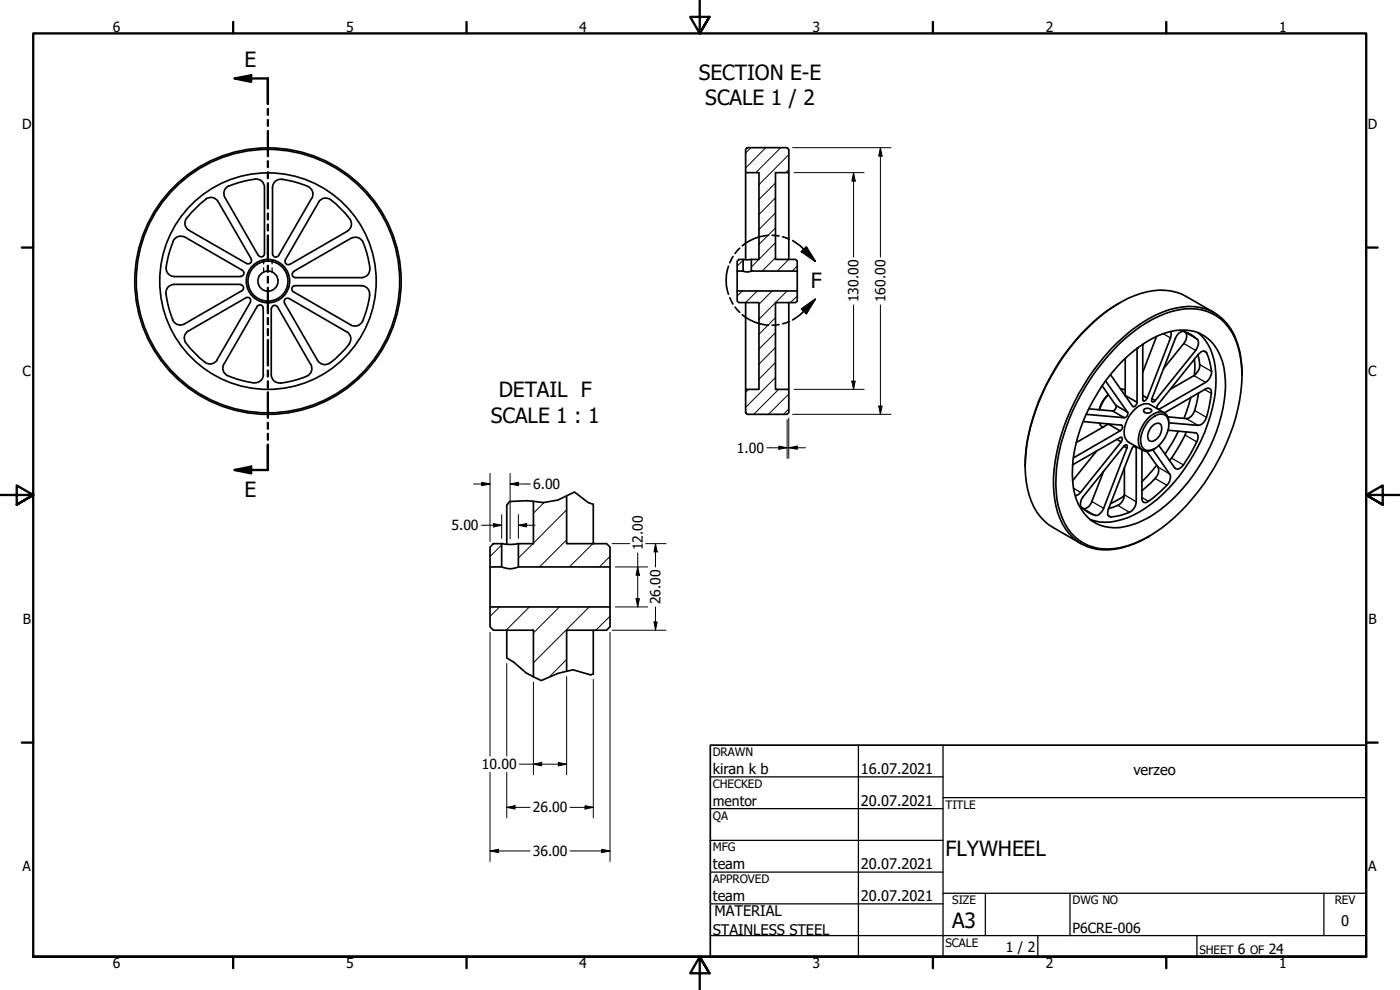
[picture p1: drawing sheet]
<svg xmlns="http://www.w3.org/2000/svg" width="420mm" height="297mm" viewBox="0 0 420 297" stroke-linecap="round" stroke-linejoin="round" font-family="sans-serif">
<!-- layer: Hatch (ANSI) -->
<g fill="none" stroke="#000" stroke-width=".3">
<path d="M225.4 44.3l-1.6 1.6M229.8 44.3l-6 6.1M232.7 59.4l-4.9 5M232.7 54.9l-4.9 5M234.3 44.3l-7.5 7.5M236.7 50.9l-.9 .9M236.7 46.4l-8.9 9M223 78.1l-1.8 1.8M232.7 77.3l-4 4M232.7 72.8l-7.2 7.3M232.7 68.4l-4.9 4.9M232.7 63.9l-4.9 5"/>
<path d="M236.7 77.8l-3.5 3.5M239.3 79.8l-1.6 1.5M222.8 87.3l-1.6 1.5M227.3 87.3l-3.5 3.5M231.7 87.3l-3.9 4M232.7 99.8l-4.9 5M232.7 95.3l-4.9 5M236.2 87.3l-8.4 8.5M239.3 88.8l-2.1 2M224.7 116.8l-.9 1M232.7 113.3l-8.9 8.9M232.7 108.8l-4.9 5"/>
<path d="M232.7 104.3l-4.9 5M233.7 116.8l-7.5 7.5M236.7 118.2l-6.1 6.1M236.7 122.7l-1.6 1.6M163.3 150.7l-3.2 3.3M170.1 153l-10 10M150.6 163.5l-3.5 3.5M160 163.1l-4.4 4.3M170.1 162l-8.2 8.1M177.9 163.1l-7 7M183.1 166.9l-3.2 3.2M149.9 182.1l-2.8 2.9"/>
<path d="M158.9 182.1l-7 7M167.9 182.1l-7.8 7.8M170.1 197.9l-5.4 5.3M176.8 182.1l-16.7 16.8M183.1 184.9l-4.3 4.2"/>
</g>
<!-- layer: Hidden (ANSI) -->
<path d="M79.1 78v1.2M81.7 78v1.2M79.1 80.4v1.2M81.7 80.4v1.2" fill="none" stroke="#000" stroke-width=".38"/>
<!-- layer: Visible (ANSI) -->
<g fill="none" stroke="#000" stroke-width=".51">
<path d="M61.8 59.7a2.51 2.51 0 0 1 3.6 .8M61.8 59.8l-2.7 2.3-3 3.3M67.6 59.4l9.9 17.2M68.7 55.7a2.51 2.51 0 0 0-1.2 3.6M76.6 53.7a2.51 2.51 0 0 1 2.8 2.5M76.6 53.8l-3.5 .6-4.3 1.4M79.4 56.2v19.8M82.6 54.4l.8-.5a13.8 13.8 0 0 1 6.5 1.1l1.7 .6a2.61 2.61 0 0 1 1.9 3.9l-9.9 17.1a.98 .98 0 0 1-1.1 .5 .98 .98 0 0 1-.7-1v-19.8l.1-.9zM99.3 59.9a2.51 2.51 0 0 0-3.7 .8M223.8 51.8v26.1M224.2 44.3h12l.5 .5v7h-4v26h6.1l.5 .5v3h-13.8v-3.5h2.3v-26h-4v-7zM236.7 51.8v26"/>
<path d="M52 72.4l-.9 2.5a21.2 21.2 0 0 0-1.2 6.1 2.51 2.51 0 0 0 2.5 2M55.5 71.2a2.51 2.51 0 0 0-3.6 1.2M55.6 71.2l17.1 9.9M56 65.4a2.51 2.51 0 0 0 .8 3.7M56.8 69.1l17.2 9.9M65.5 60.5l9.9 17.1M75.3 77.7a.98 .98 0 0 1-.1 1.2 .98 .98 0 0 1-1.2 .1M79.4 76.1a.98 .98 0 0 1-.7 .9 .98 .98 0 0 1-1.2-.4M95.6 60.7l-9.9 17.2M99.3 60l3.4 3 2.3 2.7M105 65.7a2.52 2.52 0 0 1-.8 3.7l-17.2 9.9a.98 .98 0 0 1-1.2-.2 .98 .98 0 0 1-.1-1.2M105.3 71.5l-17.1 9.9"/>
<path d="M105.4 71.5a2.51 2.51 0 0 1 3.6 1.2M109 72.7l1.4 4.3 .6 3.5M221.2 78.3l.5-.5h1.3v3.5h-1.8zM223 77.8h2.5M52.3 83h19.9M72.1 85.4a.98 .98 0 0 1 1 .7 .98 .98 0 0 1-.5 1.1l-17.2 9.9M72.1 85.3h-19.8a2.64 2.64 0 0 0-2.3 3.8l.5 2.6a13.6 13.6 0 0 0 2.1 5.3l1.1 .5 1.7-.3M72.7 81.1a.98 .98 0 0 1 .5 1.1 .98 .98 0 0 1-1 .7M81.4 92.6v19.8M83.3 92.1l9.9 17.2M83.3 92.1a.98 .98 0 0 0-1.1-.4 .98 .98 0 0 0-.7 .9M85.4 91l9.9 17.1"/>
<path d="M85.4 91a.98 .98 0 0 1 .2-1.3 .98 .98 0 0 1 1.2-.1l17.2 10M104 99.5a2.69 2.69 0 0 1 .2 4.5l-2.4 2.6-2.8 2.3M108.4 85.7a2.51 2.51 0 0 1 2.5 2.9M108.5 85.7h-19.9a.98 .98 0 0 0-1 .7 .98 .98 0 0 0 .5 1.2l17.1 9.9M111 88.6l-.5 2.6a20.3 20.3 0 0 1-2.1 5.8 2.51 2.51 0 0 1-3.1 .5M111 80.5a2.51 2.51 0 0 1-2.5 2.8h-19.8a.98 .98 0 0 1-1-.7 .98 .98 0 0 1 .5-1.2M221.2 87.3h18.1v3l-.5 .5h-6.1v26h4v7l-.5 .5h-12l-.4-.5v-7h4v-26h-6.1l-.5-.5zM221.2 81.3v6M223 81.3l.8 .3 1.7-.3M223.8 90.8v26M236.7 90.8v26M239.3 81.3v6"/>
<path d="M336 90.9a58.3 58.3 0 0 0-23.2 27.1 54.3 54.3 0 0 0-5.1 21.9M351.3 99.5l.2 .8-.2 1.1-7 18-1.3-.7M355.5 99.5a2.35 2.35 0 0 1-.2 3.5l-6.1 7.6M359.5 99.8a15.9 15.9 0 0 1 5.4 12.1 44.9 44.9 0 0 1-6.7 24.5 44 44 0 0 1-19.7 18.9 15.4 15.4 0 0 1-11.3 .6M364.4 93.8l-8.4-4.9a17.6 17.6 0 0 0-15.6-.1 51.4 51.4 0 0 0-22.3 19.6 61.7 61.7 0 0 0-10.4 29.8 25.1 25.1 0 0 0 4.5 16.9l2.4 2.2 9.8 5.8M65.2 107.9l9.9-17.2a.97 .97 0 0 0-.1-1.2 .97 .97 0 0 0-1.3-.1l-17.1 9.9a2.65 2.65 0 0 0-.2 4.4l2.4 2.6 2.7 2.4M65.2 108a2.51 2.51 0 0 1-3.7 .7M67.2 109.2a2.64 2.64 0 0 0 2.1 3.9l.8 .3a21.2 21.2 0 0 0 7 1.4 2.51 2.51 0 0 0 2-2.5M67.2 109.2l9.9-17.2a.98 .98 0 0 1 1.2-.5 .98 .98 0 0 1 .7 1v19.9M81.4 112.4a2.51 2.51 0 0 0 2.8 2.5M93.3 109.3a2.66 2.66 0 0 1-2.1 3.9l-3.4 1.1-3.5 .6M95.3 108.1a2.51 2.51 0 0 0 3.7 .8"/>
<path d="M330.8 115.7l4 5.9M331.8 114.3l6.6 9.4M332.6 118.5a10 10 0 0 0-2.7 4.4M332.6 118.4l-1.7 2-1 2.5M333.2 112.4l6.9 9.6a1.29 1.29 0 0 0 1.1-1.3M336 103a37.6 37.6 0 0 1 17.5-10 14.7 14.7 0 0 1 18.2 11.7 42.2 42.2 0 0 1-2.6 25.7 61.7 61.7 0 0 1-24.3 30.6 22.8 22.8 0 0 1-16.6 3.2 14.4 14.4 0 0 1-10.1-10.6 36.9 36.9 0 0 1 .3-20.3 67.3 67.3 0 0 1 17.6-30.3zM336.2 116.6l1.5 .5M336.9 108.3a28.5 28.5 0 0 1 17.4-9.3 11.6 11.6 0 0 1 11.9 7.7 28.5 28.5 0 0 1 .3 18 51.7 51.7 0 0 1-21.7 30.5 18.9 18.9 0 0 1-13.4 2.8 13.3 13.3 0 0 1-9.3-11.6 43.3 43.3 0 0 1 7.3-28.4 50 50 0 0 1 7.5-9.7zM337.7 107.6v11.1l3.5 2M341.2 104.5v16.2M343 103.3v16.8l.2 .2a1.2 1.2 0 0 0 1.1-.9M345.7 119.6l-.1 .8 .2 .2 .6-.1 .3-.3"/>
<path d="M347.1 101l-4.1 10.7M353.7 100.1l1.3-.7a8.5 8.5 0 0 1 4.6 2.8 3.4 3.4 0 0 1-.8 2.9l-12.1 15.1-1-.6 7-18.1zM357.4 119.2l-2.1 6.3M358.5 107.8v4.8M359.5 106.5a6 6 0 0 1 .1 4.7l-1.3 1.5-7 4.1M359.6 106.3a1.69 1.69 0 0 1 2.3-.7l1.1 2.9a6 6 0 0 1 .4 4.1l-.6 1.2-1 .9-13.9 8.1-.8-.3 .4-1zM359.7 117.9l-.3 1.7a9.6 9.6 0 0 1-2 5.4l-1.4 .6-5.5-.5M372.7 112.6a24.6 24.6 0 0 0-4.3-15.3 14.6 14.6 0 0 0-15.5-4.9 36.9 36.9 0 0 0-17.6 10.4 64.5 64.5 0 0 0-19.1 40.4 24.8 24.8 0 0 0 4.7 16.9 15.1 15.1 0 0 0 15.7 4.3 30.4 30.4 0 0 0 8.2-3.4M323 132.8l9.6-5.6 3.6 2.1-14.1 8.1M325.1 126.5l11.6 1.1a1.22 1.22 0 0 1-.5 1.7M325.9 124.3l11.5 1M326.8 122.7l7.1 .6"/>
<path d="M329.1 135.3l-7.2 9M329.9 126.9l1.1 1.3M332.7 127.2h-.1M333.9 123.3l3.5 2M334.8 121.6a1.26 1.26 0 0 1-.9 1.7M334.8 121.6l3.6 2.1M335.2 131.8l1.3 .8M336.5 132.6l.3-1.1-.4-.3-14.5 8.3M336.5 132.6l-12.2 15.2-.8 .6-.8 .4M337.2 133.9l1 .5-7 18.1a2.49 2.49 0 0 1-3.7 1.7l-1-.5a3.3 3.3 0 0 1-2.3-2.3 3.6 3.6 0 0 1 .9-2.4zM337.2 133.9l.9-.4 .2 .5-.1 .4M338.4 123.7a1.23 1.23 0 0 1-1 1.6"/>
<path d="M340.6 133.8l-.5 .2-.4 .7-7 18a1.79 1.79 0 0 0 .4 2.4h.4a13.6 13.6 0 0 0 6.4-2l.7-1 .4-1.6v-16.2l-.7-.4M340.9 134l.1 .3M343.5 122.7l.9-.2a1.23 1.23 0 0 1 1.3 .7 1.45 1.45 0 0 1-2.5 0zM344.2 135.4l3.3 4.7 .2 .9-.1 1a7 7 0 0 1-2.2 2.9l-2.7 2.3M345.1 126a3.9 3.9 0 0 1 4.8-1.3 5.9 5.9 0 0 1-.3 6.6 6 6 0 0 1-5.6 3.8 3 3 0 0 1-1.7-3.6l.2-1a9.6 9.6 0 0 1 2.6-4.5zM345.8 127.9a1.53 1.53 0 0 1 1.5-.9 1.53 1.53 0 0 1 1.3 1.1 4 4 0 0 1-3 4.3 1.78 1.78 0 0 1-1-2.6zM345.9 134.9l5.1 7.3a3 3 0 0 1-.8 3.4l-2.7 2.6a7.9 7.9 0 0 1-3.8 2.6 1.01 1.01 0 0 1-1-1.2v-14.6M347.2 139.6l-4.5 4.9M347.9 122.8l-.2 .1M350.5 129.1l8.1 .7a1.4 1.4 0 0 1 .8 2.2l-2.1 4.1a12.5 12.5 0 0 1-3.1 4.3 1.13 1.13 0 0 1-1.6 0l-4.8-6.7M350.8 126.9a2.78 2.78 0 0 0-1.3-3 2.78 2.78 0 0 0-3.3 .3 9.6 9.6 0 0 0-4.3 9.6 2.71 2.71 0 0 0 4.3 1l.4-.2M350.8 126.9l8.7 .7a3 3 0 0 0 2.6-2.4l.9-3.6a10.1 10.1 0 0 0 .5-4.5 1.08 1.08 0 0 0-1.7-.4l-12.4 7.2-4.2-2.5a3.9 3.9 0 0 0-4.4 1.2 9.6 9.6 0 0 0-3.3 8.4l.7 1.3 .5 .4 4.3 2.4"/>
<path d="M350.8 126.9v.3M353.6 129.4l-1.8 3.5-2.2 3.4M356 129.6a37.9 37.9 0 0 1-5 8.6M152.1 151.6v11.7M170.1 148.8v14.3h12l1 1v6h-27.5v-7h4.5v-12.7M178.1 151.3v11.8M331.2 141.4l-3.5 9.1a2.44 2.44 0 0 1-2.8 2M337.4 148.8l-4.1 2.3M337.4 140.3v8.1a4 4 0 0 1-3.3 3.8l-1.4 .4M147.1 170.1v12M148.1 163.1h2.5v7h-3.5v-6zM150.6 170.1a5.8 5.8 0 0 0 5 0"/>
<path d="M150.6 163.1a12.5 12.5 0 0 0 5 0M183.1 170.1v12M152.1 189.1v8.3M178.1 189.1v13.1M170.1 201.4v-12.3h12l1-1v-6h-36v6l1 1h12v14"/>
<circle cx="80.4" cy="84.3" r="6"/>
<circle cx="80.4" cy="84.3" r="6.5"/>
<circle cx="80.4" cy="84.3" r="39.5"/>
<circle cx="80.4" cy="84.3" r="40"/>
<circle cx="80.4" cy="84.3" r="3"/>
<circle cx="80.4" cy="84.3" r="32.5"/>
</g>
<!-- layer: Break Line (ANSI) -->
<path d="M178.1 151.3l-1.6-.5-4.1-3.2-5 2.4-4.3 .8-4.9-.6-5.3 .3-.8 1.1M152.1 197.4l2.1 1.3 3.7 3.2 4.5 2.3 5-2.2 4.6-1 5.2 1.5 .9-.3" fill="none" stroke="#000" stroke-width=".51"/>
<!-- layer: Visible Narrow (ANSI) -->
<g fill="none" stroke="#000" stroke-width=".38">
<path d="M355.8 99.7l3.5 2.1M349.1 100.1l2.2 1.3M355.3 103l3.5 2.1M358.3 112.7l3.5 2M360 109.4l3.6 2M361.2 105.3l.9 .6M361.6 116.9l1.9 1.1M351.6 137.5l3.6 2M355.7 130.5l3.5 2.1M356 125.6l3.5 2M358.5 123.2l3.6 2M322.2 146.5l2.1 1.3"/>
<path d="M325.1 152.6l3.5 2M327.7 150.5l3.5 2M332.5 154.6l1 .5M335.5 151.6l3.5 2.1M337.4 148.4l3.6 2.1M342.7 149.3l2 1.1M346.6 143.6l3.6 2M347.5 140.1l3.5 2.1"/>
</g>
<circle cx="341.2" cy="104.5" r=".19" fill="#000"/>
<!-- layer: Visible (ANSI) -->
<g fill="#000">
<circle cx="341.2" cy="104.5" r=".25"/>
<circle cx="331" cy="128.2" r=".25"/>
</g>
<!-- layer: Section Line (ANSI) -->
<g fill="none" stroke="#000" stroke-width=".7">
<path d="M70.4 23.5l5-.9v2zM70.4 23.5h10v7.7M80.4 32.7v1.8M80.4 36v1.8M80.4 39.3v7.5M80.4 48.4v1.8M80.4 51.7v1.8M80.4 55v7.5M80.4 64.1v1.7M80.4 67.4v1.7M80.4 70.7v7.6M80.4 79.7v1.9"/>
<path d="M80.4 83v1.8M80.4 86.3v7.7M80.4 95.4v1.9M80.4 98.7v1.9M80.4 102v7.7M80.4 111.2v1.8M80.4 114.4v1.9M80.4 117.7v7.6M80.4 126.9v1.7M80.4 130.2v1.7M80.4 133.5v7.5h-10M70.4 141l5-1v2z"/>
</g>
<g fill="#000">
<path d="M70.4 23.5l5-.9v2z" fill-rule="evenodd"/>
<path d="M70.4 141l5-1v2z" fill-rule="evenodd"/>
</g>
<!-- layer: Detail Boundary (ANSI) -->
<g fill="none" stroke="#000" stroke-width=".51">
<path d="M218.6 79.9a13.1 13.1 0 0 0 0 8.4M220 76.9l-1 2M222 74.5l-1.4 1.6M230.6 70.6a13.5 13.5 0 0 0-7.8 3.2M231.7 70.6l2.1 .2M234.9 71l2 .7M237.9 72.2a23.4 23.4 0 0 1 6.8 6.2M240.5 75.5l1.5-1.4 2.7 4.3zM219 89.3l1 1.9M220.6 92.1l1.4 1.6M222.8 94.4a13.5 13.5 0 0 0 7.8 3.2M233.8 97.4l-2.1 .2"/>
<path d="M236.9 96.4l-2 .7M240.5 92.7l4.2-2.9-2.7 4.3zM244.7 89.8a23.4 23.4 0 0 1-6.8 6.2"/>
</g>
<g fill="#000">
<path d="M240.5 75.5l1.5-1.4 2.7 4.3z" fill-rule="evenodd"/>
<path d="M240.5 92.7l4.2-2.9-2.7 4.3z" fill-rule="evenodd"/>
</g>
<!-- layer: Border (ANSI) -->
<g fill="none" stroke="#000" stroke-width=".7">
<path d="M70 6.6v3.4M140 6.6v3.4M210 0v10l-2.9-4.9h5.8l-2.9 4.9 2.9-4.9M280 6.6v3.4M350 6.6v3.4M6.5 74.3h3.5M410 74.3h3.4M0 148.5h10l-5-2.8v5.7l5-2.9-5 2.9M420 148.5h-10l5-2.8v5.7l-5-2.9 5 2.9M6.5 222.8h3.5M410 222.8h3.4M10 287.1v-277.1h400v277.1h-400h400"/>
<path d="M70 287.1v3.4M140 287.1v3.4M212.9 292l-2.9-4.9 2.9 4.9h-5.8l2.9-4.9v9.9M280 287.1v3.4M350 287.1v3.4"/>
</g>
<!-- layer: Title (ANSI) -->
<g fill="none" stroke="#000" stroke-width=".38">
<path d="M213.2 233.1h69.8M257.6 223.6v63.5M283 239.3h127M283 223.6v63.5M213.2 242.6h69.8M213.2 252.1h69.8M213.2 261.7h69.8M213.2 271.2h69.8M283 268h127M295.7 268v12.7M321.1 268v12.7M397.3 268v12.7"/>
<path d="M213.2 280.7h196.8M311.5 280.7v6.4M359.2 280.7v6.4"/>
</g>
<path d="M213.2 223.6h196.8v63.5h-196.8z" fill="none" stroke="#000" stroke-width=".51"/>
<!-- layer: Dimension (ANSI) -->
<g fill="none" stroke="#000" stroke-width=".3">
<path d="M237.9 44.3h29.5M238.3 51.8h21M256.2 51.8l.5 2.5h-1zM256.2 51.8v25.3M264.2 44.3l.5 2.5h-1zM264.2 44.3v32.8M256.2 91.5v25.3M264.2 91.5v32.8M238.3 116.8h21M255.7 114.3h1l-.5 2.5zM230.1 134.4h6.1M233.7 133.8l2.5 .6-2.5 .4z"/>
<path d="M236.2 125.9v11.6M236.7 134.4l2.6-.6v1zM236.7 134.4h5M236.7 125.4v12.1M237.9 124.3h29.5M263.7 121.8h1l-.5 2.5zM142.1 145.2h5M144.5 157.6h6.1M144.6 144.7l2.5 .5-2.5 .5zM147.1 142v20.5M148.1 157.1l2.5 .5-2.5 .5zM150.6 154.4v7.1"/>
<path d="M153.1 145.2l2.5-.5v1zM153.1 145.2h6.1M153.1 142v19.7M155.6 157.6l2.5-.5v1zM155.6 157.6h5M155.6 154.4v7.1M183.7 163.1h5.3M184.7 170.1h9.7M190.9 179.6h1l-.5 2.5zM191.4 170.1l.5 2.5h-1zM191.4 165.9v16.2M193.8 163.1h6.1"/>
<path d="M196.7 163.1l.5 2.5h-.9zM196.7 163.1v7M147.1 189.7v37.2M152.1 199.1v27.8M183.1 189.7v68.8M183.7 189.1h16.2M184.7 182.1h9.7M196.3 186.6h.9l-.5 2.5zM196.7 182.1v7M160.1 204.6v27.9M170.1 203v29.5M178.1 203.8v41.6"/>
<path d="M147.1 231.7v26.8M152.1 231.7v13.7M155.9 229.3h14.2M160.1 229.3l2.5-.5v1zM167.6 228.8l2.5 .5-2.5 .5zM147.1 255.3l2.5-.5v1zM147.1 255.3h12M152.1 242.2l2.5-.5v1zM152.1 242.2h7M171.1 242.2h7M171.1 255.3h12M175.6 241.7l2.5 .5-2.5 .5z"/>
<path d="M180.6 254.8l2.5 .5-2.5 .5z"/>
</g>
<g fill="#000">
<path d="M256.2 51.8l.5 2.5h-1z" fill-rule="evenodd"/>
<path d="M264.2 44.3l.5 2.5h-1z" fill-rule="evenodd"/>
<path d="M255.7 114.3h1l-.5 2.5z" fill-rule="evenodd"/>
<path d="M233.7 133.8l2.5 .6-2.5 .4z" fill-rule="evenodd"/>
<path d="M236.7 134.4l2.6-.6v1z" fill-rule="evenodd"/>
<path d="M263.7 121.8h1l-.5 2.5z" fill-rule="evenodd"/>
<path d="M144.6 144.7l2.5 .5-2.5 .5z" fill-rule="evenodd"/>
<path d="M148.1 157.1l2.5 .5-2.5 .5z" fill-rule="evenodd"/>
<path d="M153.1 145.2l2.5-.5v1z" fill-rule="evenodd"/>
<path d="M155.6 157.6l2.5-.5v1z" fill-rule="evenodd"/>
<path d="M190.9 179.6h1l-.5 2.5z" fill-rule="evenodd"/>
<path d="M191.4 170.1l.5 2.5h-1z" fill-rule="evenodd"/>
<path d="M196.7 163.1l.5 2.5h-.9z" fill-rule="evenodd"/>
<path d="M196.3 186.6h.9l-.5 2.5z" fill-rule="evenodd"/>
<path d="M160.1 229.3l2.5-.5v1z" fill-rule="evenodd"/>
<path d="M167.6 228.8l2.5 .5-2.5 .5z" fill-rule="evenodd"/>
<path d="M147.1 255.3l2.5-.5v1z" fill-rule="evenodd"/>
<path d="M152.1 242.2l2.5-.5v1z" fill-rule="evenodd"/>
<path d="M175.6 241.7l2.5 .5-2.5 .5z" fill-rule="evenodd"/>
<path d="M180.6 254.8l2.5 .5-2.5 .5z" fill-rule="evenodd"/>
</g>
<g font-size="6.3">
<text x="73.3" y="20.1">E</text>
<text x="209.7" y="23.9">SECTION E-E</text>
<text x="211.6" y="31.5">SCALE 1 / 2</text>
<text x="243.3" y="86.4">F</text>
<text x="149.7" y="119.2">DETAIL F</text>
<text x="147.3" y="126.8">SCALE 1 : 1</text>
<text x="73.3" y="149.1">E</text>
<text x="283.8" y="257">FLYWHEEL</text>
<text x="285.8" y="278.6">A3</text>
</g>
<g font-size="4.4">
<text x="213.9" y="232.2">kiran k b</text>
<text x="258.4" y="232.2">16.07.2021</text>
<text x="340.2" y="232.6">verzeo</text>
<text x="258.4" y="241.7">20.07.2021</text>
<text x="213.9" y="260.8">team</text>
<text x="258.4" y="260.8">20.07.2021</text>
<text x="213.9" y="270.3">team</text>
<text x="214.4" y="274.8">MATERIAL</text>
<text x="258.4" y="270.3">20.07.2021</text>
<text x="213.9" y="280.7">STAINLESS STEEL</text>
<text x="402.5" y="277.8">0</text>
</g>
<g font-size="4.2">
<text x="33.8" y="9.6">6</text>
<text x="103.9" y="9.6">5</text>
<text x="173.9" y="9.6">4</text>
<text x="243.8" y="9.6">3</text>
<text x="313.9" y="9.6">2</text>
<text x="383.9" y="9.6">1</text>
<text x="6.7" y="38.7">D</text>
<text x="410.5" y="38.7">D</text>
<text x="257.7" y="90.7" transform="rotate(-90 257.7 90.7)">130.00</text>
<text x="265.7" y="90.7" transform="rotate(-90 265.7 90.7)">160.00</text>
<text x="6.8" y="113">C</text>
<text x="410.7" y="113">C</text>
<text x="221.2" y="135.9">1.00</text>
<text x="160" y="146.7">6.00</text>
<text x="135.5" y="159.1">5.00</text>
<text x="192.9" y="165.1" transform="rotate(-90 192.9 165.1)">12.00</text>
<text x="198.2" y="181.3" transform="rotate(-90 198.2 181.3)">26.00</text>
<text x="6.9" y="187.2">B</text>
<text x="410.7" y="187.2">B</text>
<text x="144.7" y="230.8">10.00</text>
<text x="159.9" y="243.8">26.00</text>
<text x="213.9" y="241.8">mentor</text>
<text x="159.9" y="256.8">36.00</text>
<text x="6.8" y="261.4">A</text>
<text x="410.7" y="261.4">A</text>
<text x="321.9" y="279.9">P6CRE-006</text>
<text x="301.9" y="285.6">1 / 2</text>
<text x="371.5" y="286.2">6</text>
<text x="380.7" y="286.2">24</text>
<text x="33.8" y="290.5">6</text>
<text x="103.9" y="290.5">5</text>
<text x="173.9" y="290.5">4</text>
<text x="243.8" y="290.5">3</text>
<text x="313.9" y="290.5">2</text>
<text x="383.9" y="290.5">1</text>
</g>
<g font-size="3.5">
<text x="213.9" y="226.9">DRAWN</text>
<text x="213.9" y="236.4">CHECKED</text>
<text x="213.9" y="245.9">QA</text>
<text x="283.8" y="242.6">TITLE</text>
<text x="213.9" y="255.4">MFG</text>
<text x="213.9" y="265">APPROVED</text>
<text x="285.8" y="271.3">SIZE</text>
<text x="321.9" y="271.3">DWG NO</text>
<text x="400.6" y="271.3">REV</text>
<text x="283.8" y="284">SCALE</text>
<text x="360" y="286.2">SHEET</text>
<text x="375.2" y="286.2">OF</text>
</g>
</svg>
